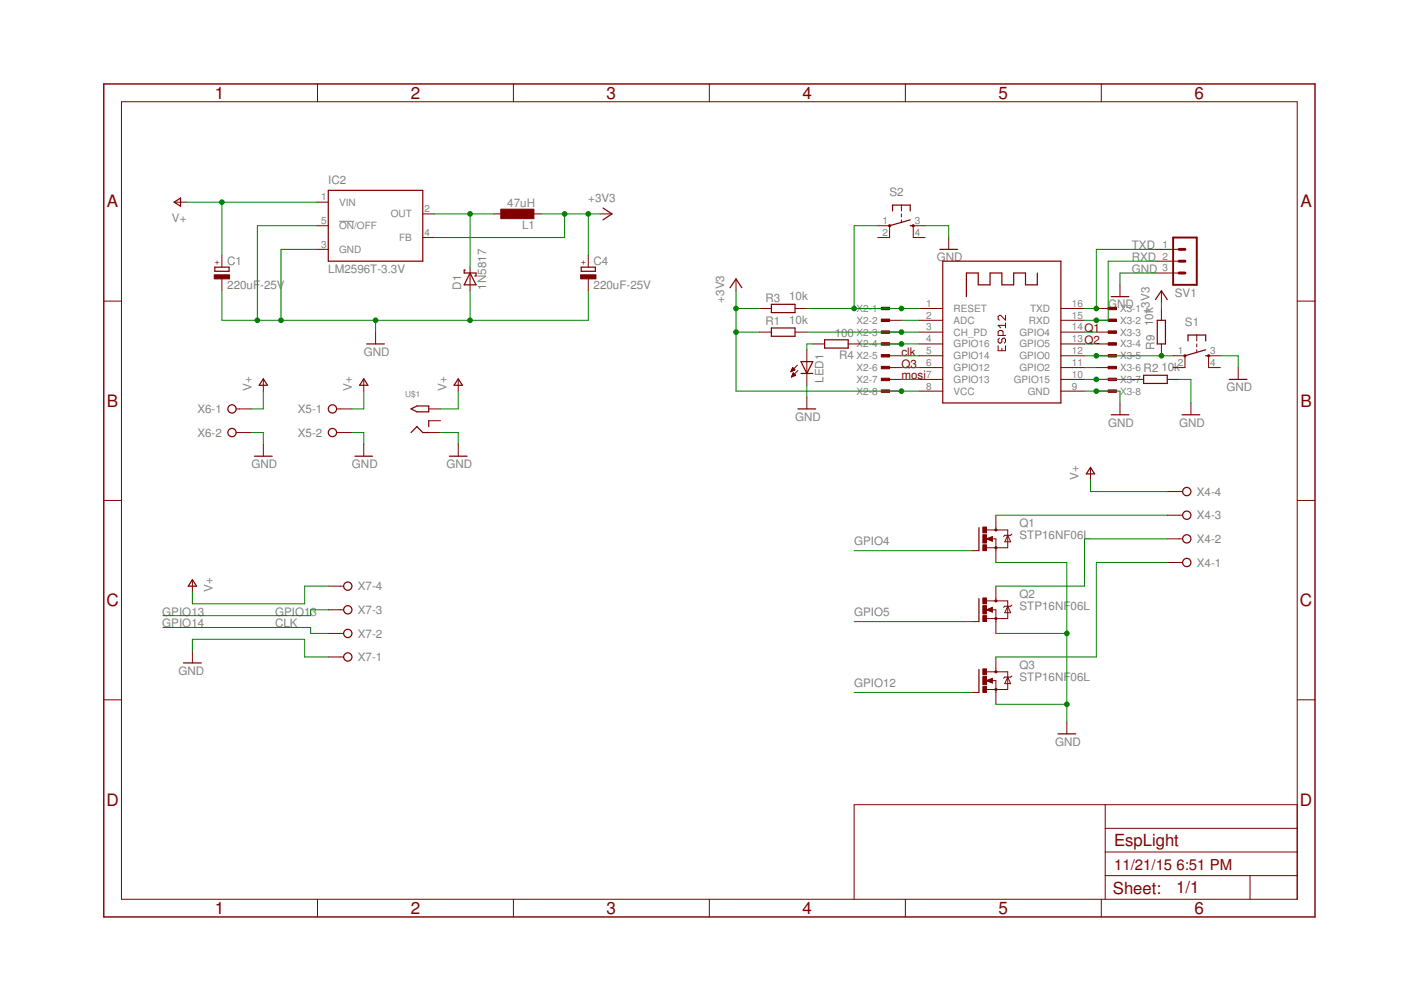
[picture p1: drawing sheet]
<svg xmlns="http://www.w3.org/2000/svg" width="297mm" height="210mm" viewBox="0 0 297 210" stroke-linecap="round" stroke-linejoin="round" font-family="sans-serif">
<path d="M71.1 46.4h3.1" fill="none" stroke="#808080" stroke-width=".21"/>
<g fill="none" stroke="#800000" stroke-width=".21">
<path d="M66.5 17.6v3.7M107.5 17.6v3.7M148.6 17.6v3.7M189.7 17.6v3.7M230.7 17.6v3.7M25.4 21.3h246.3v167.1h-246.3zM36.6 42.4h2.5M46.5 53.5v2.5M46.5 58.4v2.5M66.3 52.2h2.5M66.3 47.3h2.5M66.3 42.4h2.5"/>
<path d="M88.6 49.8h2.4M88.6 44.8h2.4M98.5 56v4.9M103.4 44.8h2.5M110.8 44.8h2.5M123.2 53.5v2.5M123.2 58.4v2.5M125.7 44.8h2.5M154.2 58.4v2.5M183.9 47.3h2.5v2.5h-2.5M188.8 43v1.2M188.8 44.8v.6"/>
<path d="M188.8 46.1v.6M193.8 47.3h-2.5v2.5h2.5M198.7 49.8v2.4M234.6 59.7v2.4M242 52.2h5M242 54.7h5M242 57.2h5M21.7 63.1h3.7M55.2 79.5v2.4M76.2 79.5v2.4M78.7 69.6v2.5M96 79.5v2.4"/>
<path d="M159.1 64.6h2.5M159.1 69.6h2.5M165.7 77.8h.2M165.8 77.7h.3M165.8 77.6h.6M165.8 79h.1M165.9 77.4h.6M165.9 78.8h.2M165.9 77.3h.5M165.9 78.7h.5M166 77.2h.2M166 78.6h.7"/>
<path d="M166 77.1h.1M166 78.5h.5M166.1 77l.4 .5-.8 .4zM166.1 78.4h.3M166.1 78.3h.2M166.2 78.1h.1M166.5 64.6h2.5M166.5 69.6h2.5M166.7 78.6l-.5-.5-.4 .9M166.7 78.6l-.9 .4M167 76.5l-1.3 1.4M167.2 77.6l-1.4 1.4"/>
<path d="M169 73.3v7.4M170.3 72.1h2.4M177.7 72.1h2.4M186.4 64.6h2.4M186.4 67.1h2.4M186.4 69.6h2.4M186.4 72.1h2.4M186.4 74.5h2.4M186.4 77h2.4M186.4 79.5h2.4M192.5 64.6h5M192.5 67.1h5"/>
<path d="M192.5 69.6h5M192.5 72.1h5M192.5 74.5h5M192.5 77h5M192.5 79.5h5M209.1 72.4v1.1h1.5v-1.1M209.4 70.8l-.3 .3v.5l.3 .3h.2l.3-.3v-.5l.2-.3h.3l.2 .3v.5l-.2 .3M209.9 72.9v.6M210.1 70.3v-.8l-.2-.3h-.5l-.3 .3v.8h1.5M210.6 66.1v1l-1-1h-.2l-.3 .2v.5l.3 .3M210.6 67.6v1.1M210.6 68.2h-1.5l.5 .5"/>
<path d="M222.2 64.6h5M222.2 67.1h5M222.2 69.6h5M222.2 72.1h5M222.2 74.5h5M222.2 77h5M222.2 79.5h5M229.7 64.6h2.4M229.7 67.1h2.4M229.7 69.6h2.4M229.7 72.1h2.4M229.7 74.5h2.4"/>
<path d="M229.7 77h2.4M229.7 79.5h2.4M237.1 79.5h2.5M243.3 60.9v2.5M243.3 64.6v2.5M243.3 72.1v2.4M244.5 79.5h2.5M245.7 74.5h2.5v2.5h-2.5M250.7 70.2v1.2M250.7 72.1v.6M250.7 73.3v.6M255.7 74.5h-2.5v2.5h2.5"/>
<path d="M259.4 77v2.5M271.7 63.1h3.8M49.5 85.7h3.2M49.5 90.6h3.2M55.2 93.1v2.5M70.5 85.7h3.2M70.5 90.6h3.2M76.2 93.1v2.5M89.8 85.7h2.5M89.8 90.6h2.5M89.8 88.1h2.5M96 93.1v2.5"/>
<path d="M169 83.2v2.5M186.4 81.9h2.4M192.5 81.9h5M222.2 81.9h5M228.4 98v2.5M229.7 81.9h2.4M234.6 84.4v2.5M249.5 84.4v2.5M21.7 104.8h3.7M203.7 115.4h1.4M206.7 112.9l1.2-.5v1zM206.7 111h4.4v3.7h-4.4"/>
<path d="M207.8 112.9h.8v4.9M208.6 107.9v3.1M211.1 112.1l.6 1.4h-1.2zM212 111.9l-.3 .2h-1.2l-.3 .3M244.5 112.9h3.2M244.5 117.8h3.2M244.5 107.9h3.2M244.5 103h3.2M271.7 104.8h3.8M40.3 121.5v2.5M40.3 136.4v2.5M68.8 127.7h3.2"/>
<path d="M68.8 137.6h3.2M68.8 132.7h3.2M68.8 122.8h3.2M203.7 130.2h1.4M206.7 127.7l1.2-.5v1zM206.7 125.9h4.4v3.7h-4.4M207.8 127.7h.8v5M208.6 122.8v3.1M208.6 137.6v3.1M211.1 127l.6 1.4h-1.2zM212 126.7l-.3 .3h-1.2l-.3 .2M21.7 146.6h3.7"/>
<path d="M203.7 145.1h1.4M206.7 142.6l1.2-.5v1zM206.7 140.7h4.4v3.7h-4.4M207.8 142.6h.8v4.9M211.1 141.8l.6 1.4h-1.2zM212 141.6l-.3 .2h-1.2l-.3 .3M223.5 151.3v2.4M271.7 146.6h3.8M231.5 168.6v19.8M231.5 178.5h40.2M231.5 173.5h40.2M271.7 168.6h-92.8v19.8"/>
<path d="M66.5 188.4v3.7M107.5 188.4v3.7M148.6 188.4v3.7M189.7 188.4v3.7M230.7 188.4v3.7M231.5 183.4h40.2M261.9 183.4v5"/>
</g>
<path d="M21.7 17.6h253.8v174.5h-253.8z" fill="none" stroke="#800000" stroke-width=".3"/>
<g fill="none" stroke="#800000" stroke-width=".25">
<path d="M68.8 39.9h19.8v14.8h-19.8zM36.5 42.4l1.3-.9v1.7zM45 56h3v.8h-3zM97.5 56.6h-.3v.6h2.5v.6h-.2M98.5 57.2l1.2 2.5h-2.5zM121.8 56h2.9v.8h-2.9zM126.3 43.6l1.9 1.2-1.9 1.3M187 44.2v-1.2h3.7v1.2M190.7 47.3h.6M190.7 46.1l-4.3 1.2M196.9 52.2h3.7M197.5 54.7h24.7v29.7h-24.7z"/>
<path d="M217.3 57.2v2.5h-2.5v-2.5h-2.5v2.5h-2.4v-2.5h-2.5v2.5h-2.5v-2.5h-2.5v4.9M55.2 79.4l.8 1.3h-1.7zM76.2 79.4l.9 1.3h-1.8zM76.8 72.1h3.7M96 79.4l.9 1.3h-1.8zM152.9 60.3l1.3-1.9 1.2 1.9M161.6 68.7h4.9v1.7h-4.9zM161.6 63.8h4.9v1.7h-4.9zM167.8 75.8h2.5l-1.3 2.4zM167.8 78.2h2.5M172.7 71.2h5v1.7h-5zM232.8 62.1h3.7"/>
<path d="M239.6 78.6h4.9v1.7h-4.9zM242 62.8l1.3-1.9 1.2 1.9M242.4 67.1h1.7v5h-1.7zM248.9 71.4v-1.2h3.7v1.2M252.6 74.5h.6M252.6 73.3l-4.4 1.2M257.5 79.5h3.7M53.3 95.6h3.7M74.3 95.6h3.7M86.1 85.7l1.2-.7h2.5v1.3h-2.5zM86.1 90.6l1.2-1.2 1.3 1.2h1.2M89.8 88.1v1.3"/>
<path d="M94.1 95.6h3.8M167.2 85.7h3.7M228.4 97.9l.9 1.4h-1.7zM232.8 86.9h3.7M247.6 86.9h3.7M205.1 110.5v4.9M38.4 138.9h3.8M40.3 121.4l.9 1.4h-1.8zM205.1 125.4v4.8M205.1 140.2v4.9M221.6 153.7h3.7"/>
<circle cx="48.6" cy="85.7" r=".87"/>
<circle cx="48.6" cy="90.6" r=".87"/>
<circle cx="69.6" cy="85.7" r=".87"/>
<circle cx="69.6" cy="90.6" r=".87"/>
<circle cx="248.6" cy="112.9" r=".87"/>
<circle cx="248.6" cy="117.8" r=".87"/>
<circle cx="248.6" cy="103" r=".87"/>
<circle cx="248.6" cy="107.9" r=".87"/>
<circle cx="72.9" cy="137.6" r=".87"/>
<circle cx="72.9" cy="122.8" r=".87"/>
<circle cx="72.9" cy="127.7" r=".87"/>
<circle cx="72.9" cy="132.7" r=".87"/>
</g>
<g fill="none" stroke="#800000" stroke-width=".4">
<path d="M245.7 49.8h5v9.9h-5z"/>
<circle cx="186.4" cy="47.3" r=".13"/>
<circle cx="191.3" cy="47.3" r=".13"/>
<circle cx="248.2" cy="74.5" r=".13"/>
<circle cx="253.2" cy="74.5" r=".13"/>
<circle cx="208.6" cy="111" r=".13"/>
<circle cx="208.6" cy="114.7" r=".13"/>
<circle cx="208.6" cy="129.6" r=".13"/>
<circle cx="208.6" cy="125.9" r=".13"/>
<circle cx="208.6" cy="144.4" r=".13"/>
<circle cx="208.6" cy="140.7" r=".13"/>
</g>
<path d="M247 57.2h1.2M247 54.7h1.2M247 52.2h1.2" fill="none" stroke="#800000" stroke-width=".61"/>
<g fill="#800000" stroke="#800000" stroke-width=".21">
<path d="M184.6 64.4h1.8v.5h-1.8z"/>
<path d="M184.6 66.8h1.8v.6h-1.8z"/>
<path d="M184.6 69.3h1.8v.5h-1.8z"/>
<path d="M184.6 71.8h1.8v.5h-1.8z"/>
<path d="M184.6 74.3h1.8v.5h-1.8z"/>
<path d="M184.6 76.8h1.8v.5h-1.8z"/>
<path d="M184.6 79.2h1.8v.5h-1.8z"/>
<path d="M184.6 81.7h1.8v.5h-1.8z"/>
<path d="M232.1 64.4h1.8v.5h-1.8z"/>
<path d="M232.1 66.8h1.8v.6h-1.8z"/>
<path d="M232.1 69.3h1.8v.5h-1.8z"/>
<path d="M232.1 71.8h1.8v.5h-1.8z"/>
<path d="M232.1 74.3h1.8v.5h-1.8z"/>
<path d="M232.1 76.8h1.8v.5h-1.8z"/>
<path d="M232.1 79.2h1.8v.5h-1.8z"/>
<path d="M232.1 81.7h1.8v.5h-1.8z"/>
<path d="M205.9 114.1h.8v1.3h-.8z"/>
<path d="M205.9 110.4h.8v1.2h-.8z"/>
<path d="M205.9 112h.8v1.7h-.8z"/>
<path d="M205.9 129h.8v1.2h-.8z"/>
<path d="M205.9 125.3h.8v1.2h-.8z"/>
<path d="M205.9 126.9h.8v1.7h-.8z"/>
<path d="M205.9 143.8h.8v1.3h-.8z"/>
<path d="M205.9 140.1h.8v1.3h-.8z"/>
<path d="M205.9 141.7h.8v1.7h-.8z"/>
<path d="M104.9 43.8h6.9v2h-6.9z"/>
<path d="M44.9 57.6h3.2v.8h-3.2z"/>
<path d="M121.6 57.6h3.2v.8h-3.2z"/>
</g>
<path d="M207.8 112.6l-.9 .3 .9 .2v-.2h-.3M207.8 127.5l-.9 .2 .9 .3v-.3h-.3M207.8 142.3l-.9 .3 .9 .2v-.2h-.3" fill="none" stroke="#800000" stroke-width=".32"/>
<g fill="none" stroke="#008000" stroke-width=".21">
<path d="M39.1 42.4h27.2M46.5 42.4v11.1M66.3 47.3h-12.4v19.8M66.3 52.2h-7.4v14.9M91 44.8h12.4M98.5 44.8v11.2M113.3 44.8h12.4M118.3 44.8v5h-27.3M123.2 44.8v8.7M183.9 47.3h-5v17.3M193.8 47.3h4.9v2.5M242 52.2h-12.3v12.4h-2.5"/>
<path d="M242 57.2h-7.4v2.5M242 54.7h-9.9v12.4h-4.9M46.5 60.9v6.2h76.7v-6.2M78.7 67.1v2.5M98.5 60.9v6.2M154.2 64.6h4.9M154.2 69.6h4.9M154.2 60.9v21h38.3M169 64.6h23.5M169 69.6h23.5M170.3 72.1h-1.3v1.2M180.1 72.1h12.4"/>
<path d="M188.8 79.5h3.7M188.8 74.5h3.7M188.8 67.1h3.7M188.8 77h3.7M227.2 69.6h2.5M227.2 79.5h9.9M227.2 74.5h18.5M227.2 72.1h2.5M227.2 77h2.5M243.3 63.4v1.2M247 79.5h2.5v4.9M255.7 74.5h3.7v2.5"/>
<path d="M52.7 90.6h2.5v2.5M55.2 81.9v3.8h-2.5M73.7 90.6h2.5v2.5M76.2 81.9v3.8h-2.5M92.3 90.6h3.7v2.5M96 81.9v3.8h-3.7M169 80.7v2.5M227.2 81.9h7.4v2.5M178.9 115.4h24.8M208.6 117.8h14.9v33.5M208.6 107.9h35.9M228.4 100.5v2.5h16.1"/>
<path d="M244.5 117.8h-14.8v19.8h-21.1M244.5 112.9h-17.3v9.9h-18.6M34.1 131.4h31v1.3h3.7M40.3 136.4v-2.5h23.5v3.7h5M68.8 122.8h-5v3.7h-23.5v-2.5M68.8 127.7h-3.7v1.3h-31M178.9 130.2h24.8M208.6 132.7h14.9M178.9 145.1h24.8M208.6 147.5h14.9"/>
</g>
<g fill="#008000" stroke="#008000" stroke-width=".21">
<circle cx="178.9" cy="64.6" r=".49"/>
<circle cx="188.8" cy="64.6" r=".49"/>
<circle cx="188.8" cy="69.6" r=".49"/>
<circle cx="229.7" cy="81.9" r=".49"/>
<circle cx="223.5" cy="132.7" r=".49"/>
<circle cx="223.5" cy="147.5" r=".49"/>
<circle cx="78.7" cy="67.1" r=".49"/>
<circle cx="58.9" cy="67.1" r=".49"/>
<circle cx="53.9" cy="67.1" r=".49"/>
<circle cx="98.5" cy="67.1" r=".49"/>
<circle cx="229.7" cy="79.5" r=".49"/>
<circle cx="229.7" cy="64.6" r=".49"/>
<circle cx="229.7" cy="67.1" r=".49"/>
<circle cx="229.7" cy="74.5" r=".49"/>
<circle cx="243.3" cy="74.5" r=".49"/>
<circle cx="188.8" cy="72.1" r=".49"/>
<circle cx="154.2" cy="69.6" r=".49"/>
<circle cx="188.8" cy="81.9" r=".49"/>
<circle cx="154.2" cy="64.6" r=".49"/>
<circle cx="118.3" cy="44.8" r=".49"/>
<circle cx="123.2" cy="44.8" r=".49"/>
<circle cx="46.5" cy="42.4" r=".49"/>
<circle cx="98.5" cy="44.8" r=".49"/>
</g>
<g font-size="3.6" fill="#800000">
<text x="45" y="20.7">1</text>
<text x="86" y="20.7">2</text>
<text x="127.1" y="20.7">3</text>
<text x="168.1" y="20.7">4</text>
<text x="209.2" y="20.7">5</text>
<text x="250.2" y="20.7">6</text>
<text x="22.4" y="43.5">A</text>
<text x="272.4" y="43.5">A</text>
<text x="22.4" y="85.2">B</text>
<text x="272.4" y="85.2">B</text>
<text x="22.3" y="127">C</text>
<text x="272.3" y="127">C</text>
<text x="22.3" y="168.8">D</text>
<text x="272.3" y="168.8">D</text>
<text x="45" y="191.5">1</text>
<text x="86" y="191.5">2</text>
<text x="127.1" y="191.5">3</text>
<text x="168.1" y="191.5">4</text>
<text x="209.2" y="191.5">5</text>
<text x="250.2" y="191.5">6</text>
</g>
<g font-size="3.5" fill="#800000">
<text x="233.4" y="177.2">EspLight</text>
<text x="233.1" y="187.3">Sheet:</text>
<text x="246.4" y="187.1">1/1</text>
</g>
<g font-size="3.1" fill="#800000">
<text x="233.4" y="182.2">11/21/15</text>
<text x="246.4" y="182.2">6:51 PM</text>
</g>
<g font-size="2.4" fill="#808080">
<text x="68.8" y="38.6">IC2</text>
<text x="186.3" y="41.1">S2</text>
<text x="36" y="46.6">V+</text>
<text x="106.3" y="43.3">47uH</text>
<text x="123.2" y="42.3">+3V3</text>
<text x="109.4" y="48">L1</text>
<text x="237.1" y="52.2">TXD</text>
<text x="47.6" y="55.5">C1</text>
<text x="68.8" y="57.2">LM2596T-3.3V</text>
<text x="124.3" y="55.5">C4</text>
<text x="196.2" y="54.7">G</text>
<text x="198.1" y="54.7">ND</text>
<text x="237.1" y="57.2">GND</text>
<text x="237.1" y="54.7">RXD</text>
<text x="47.6" y="60.4">220uF</text>
<text x="54.5" y="60.4">-25V</text>
<text x="96.6" y="60.7" transform="rotate(-90 96.6 60.7)">D1</text>
<text x="101.8" y="60.7" transform="rotate(-90 101.8 60.7)">1N5817</text>
<text x="124.3" y="60.4">220uF-25V</text>
<text x="151.7" y="63.4" transform="rotate(-90 151.7 63.4)">+3V3</text>
<text x="160.4" y="63.2">R3</text>
<text x="165.3" y="62.9">10k</text>
<text x="232.1" y="64.6">GND</text>
<text x="240.8" y="65.9" transform="rotate(-90 240.8 65.9)">+3V3</text>
<text x="246.1" y="62.1">SV1</text>
<text x="160.4" y="68.1">R1</text>
<text x="165.3" y="67.8">10k</text>
<text x="174.9" y="70.6">100</text>
<text x="241.5" y="68.3" transform="rotate(-90 241.5 68.3)">10k</text>
<text x="248.2" y="68.3">S1</text>
<text x="76.2" y="74.5">GND</text>
<text x="175.8" y="75.2">R4</text>
<text x="241.8" y="73.3" transform="rotate(-90 241.8 73.3)">R9</text>
<text x="243.3" y="77.7">10k</text>
<text x="52.7" y="81.9" transform="rotate(-90 52.7 81.9)">V+</text>
<text x="73.7" y="81.9" transform="rotate(-90 73.7 81.9)">V+</text>
<text x="93.5" y="81.9" transform="rotate(-90 93.5 81.9)">V+</text>
<text x="172.5" y="80.2" transform="rotate(-90 172.5 80.2)">LED1</text>
<text x="239.6" y="78">R2</text>
<text x="256.9" y="81.9">GND</text>
<text x="41.3" y="86.5">X6-1</text>
<text x="62.4" y="86.5">X5-1</text>
<text x="166.5" y="88.1">GND</text>
<text x="232.1" y="89.4">GND</text>
<text x="247" y="89.4">GND</text>
<text x="41.3" y="91.5">X6-2</text>
<text x="62.4" y="91.5">X5-2</text>
<text x="52.7" y="98">GND</text>
<text x="73.7" y="98">GND</text>
<text x="93.5" y="98">GND</text>
<text x="226" y="100.5" transform="rotate(-90 226 100.5)">V+</text>
<text x="250.7" y="103.9">X4-4</text>
<text x="213.6" y="112.9">STP16NF06L</text>
<text x="213.6" y="110.4">Q1</text>
<text x="250.7" y="113.8">X4-2</text>
<text x="250.7" y="108.8">X4-3</text>
<text x="178.9" y="114.1">GPIO4</text>
<text x="250.7" y="118.7">X4-1</text>
<text x="44.5" y="124" transform="rotate(-90 44.5 124)">V+</text>
<text x="75" y="123.7">X7-4</text>
<text x="213.6" y="125.3">Q2</text>
<text x="34" y="131.4">GPIO14</text>
<text x="34" y="129">GPIO13</text>
<text x="57.6" y="131.4">CLK</text>
<text x="57.6" y="129">GPIO13</text>
<text x="75" y="128.6">X7-3</text>
<text x="178.9" y="129">GPIO5</text>
<text x="213.6" y="127.7">STP16NF06L</text>
<text x="75" y="133.6">X7-2</text>
<text x="37.4" y="141.3">GND</text>
<text x="75" y="138.5">X7-1</text>
<text x="178.9" y="143.8">GPIO12</text>
<text x="213.6" y="142.6">STP16NF06L</text>
<text x="213.6" y="140.1">Q3</text>
<text x="221" y="156.2">GND</text>
</g>
<g font-size="2.4" fill="#800000">
<text x="227.2" y="69.6">Q1</text>
<text x="188.8" y="77">Q3</text>
<text x="188.8" y="74.5">clk</text>
<text x="227.2" y="72">Q2</text>
<text x="188.8" y="79.5">mosi</text>
</g>
<g font-size="2.1" fill="#808080">
<text x="67.3" y="42">1</text>
<text x="67.3" y="46.9">5</text>
<text x="71" y="43.1">VIN</text>
<text x="81.9" y="45.6">OUT</text>
<text x="88.9" y="44.5">2</text>
<text x="184.8" y="46.9">1</text>
<text x="191.6" y="46.9">3</text>
<text x="67.3" y="51.9">3</text>
<text x="71" y="48">ON/OFF</text>
<text x="71" y="53">GND</text>
<text x="83.6" y="50.5">FB</text>
<text x="88.9" y="49.4">4</text>
<text x="184.8" y="49.4">2</text>
<text x="191.6" y="49.4">4</text>
<text x="243.6" y="51.9">1</text>
<text x="243.6" y="54.4">2</text>
<text x="243.6" y="56.8">3</text>
<text x="179.4" y="65.4">X2-1</text>
<text x="194" y="64.3">1</text>
<text x="199.8" y="65.4">RESET</text>
<text x="215.8" y="65.4">TXD</text>
<text x="224.5" y="64.3">16</text>
<text x="234.6" y="65.4">X3-1</text>
<text x="179.4" y="67.8">X2-2</text>
<text x="179.4" y="70.3">X2-3</text>
<text x="194" y="66.7">2</text>
<text x="194" y="69.2">3</text>
<text x="194" y="71.7">4</text>
<text x="199.8" y="67.8">ADC</text>
<text x="199.8" y="70.3">CH_PD</text>
<text x="213.5" y="70.3">GPIO4</text>
<text x="215.5" y="67.8">RXD</text>
<text x="224.5" y="71.7">13</text>
<text x="224.5" y="69.2">14</text>
<text x="224.5" y="66.7">15</text>
<text x="234.6" y="67.8">X3-2</text>
<text x="234.6" y="70.3">X3-3</text>
<text x="179.4" y="72.8">X2-4</text>
<text x="179.4" y="75.3">X2-5</text>
<text x="179.4" y="77.7">X2-6</text>
<text x="194" y="74.2">5</text>
<text x="194" y="76.6">6</text>
<text x="199.8" y="72.8">GPIO16</text>
<text x="199.8" y="75.3">GPIO14</text>
<text x="199.8" y="77.7">GPIO12</text>
<text x="213.5" y="77.7">GPIO2</text>
<text x="213.5" y="75.3">GPIO0</text>
<text x="213.5" y="72.8">GPIO5</text>
<text x="224.5" y="76.6">11</text>
<text x="224.5" y="74.2">12</text>
<text x="234.6" y="72.8">X3-4</text>
<text x="234.6" y="75.3">X3-5</text>
<text x="234.6" y="77.7">X3-6</text>
<text x="246.7" y="74.2">1</text>
<text x="246.7" y="76.6">2</text>
<text x="253.5" y="74.2">3</text>
<text x="253.5" y="76.6">4</text>
<text x="179.4" y="80.2">X2-7</text>
<text x="179.4" y="82.7">X2-8</text>
<text x="194" y="79.1">7</text>
<text x="194" y="81.6">8</text>
<text x="199.8" y="80.2">GPIO13</text>
<text x="199.8" y="82.7">VCC</text>
<text x="212.4" y="80.2">GPIO15</text>
<text x="215.3" y="82.7">GND</text>
<text x="224.5" y="81.6">9</text>
<text x="224.5" y="79.1">10</text>
<text x="234.6" y="80.2">X3-7</text>
<text x="234.6" y="82.7">X3-8</text>
</g>
<g font-size="1.7" fill="#800000">
<text x="45.9" y="55.6" transform="rotate(-90 45.9 55.6)">+</text>
<text x="122.7" y="55.6" transform="rotate(-90 122.7 55.6)">+</text>
</g>
<text font-size="1.7" fill="#808080" x="84.9" y="83.2">U$1</text>
</svg>
